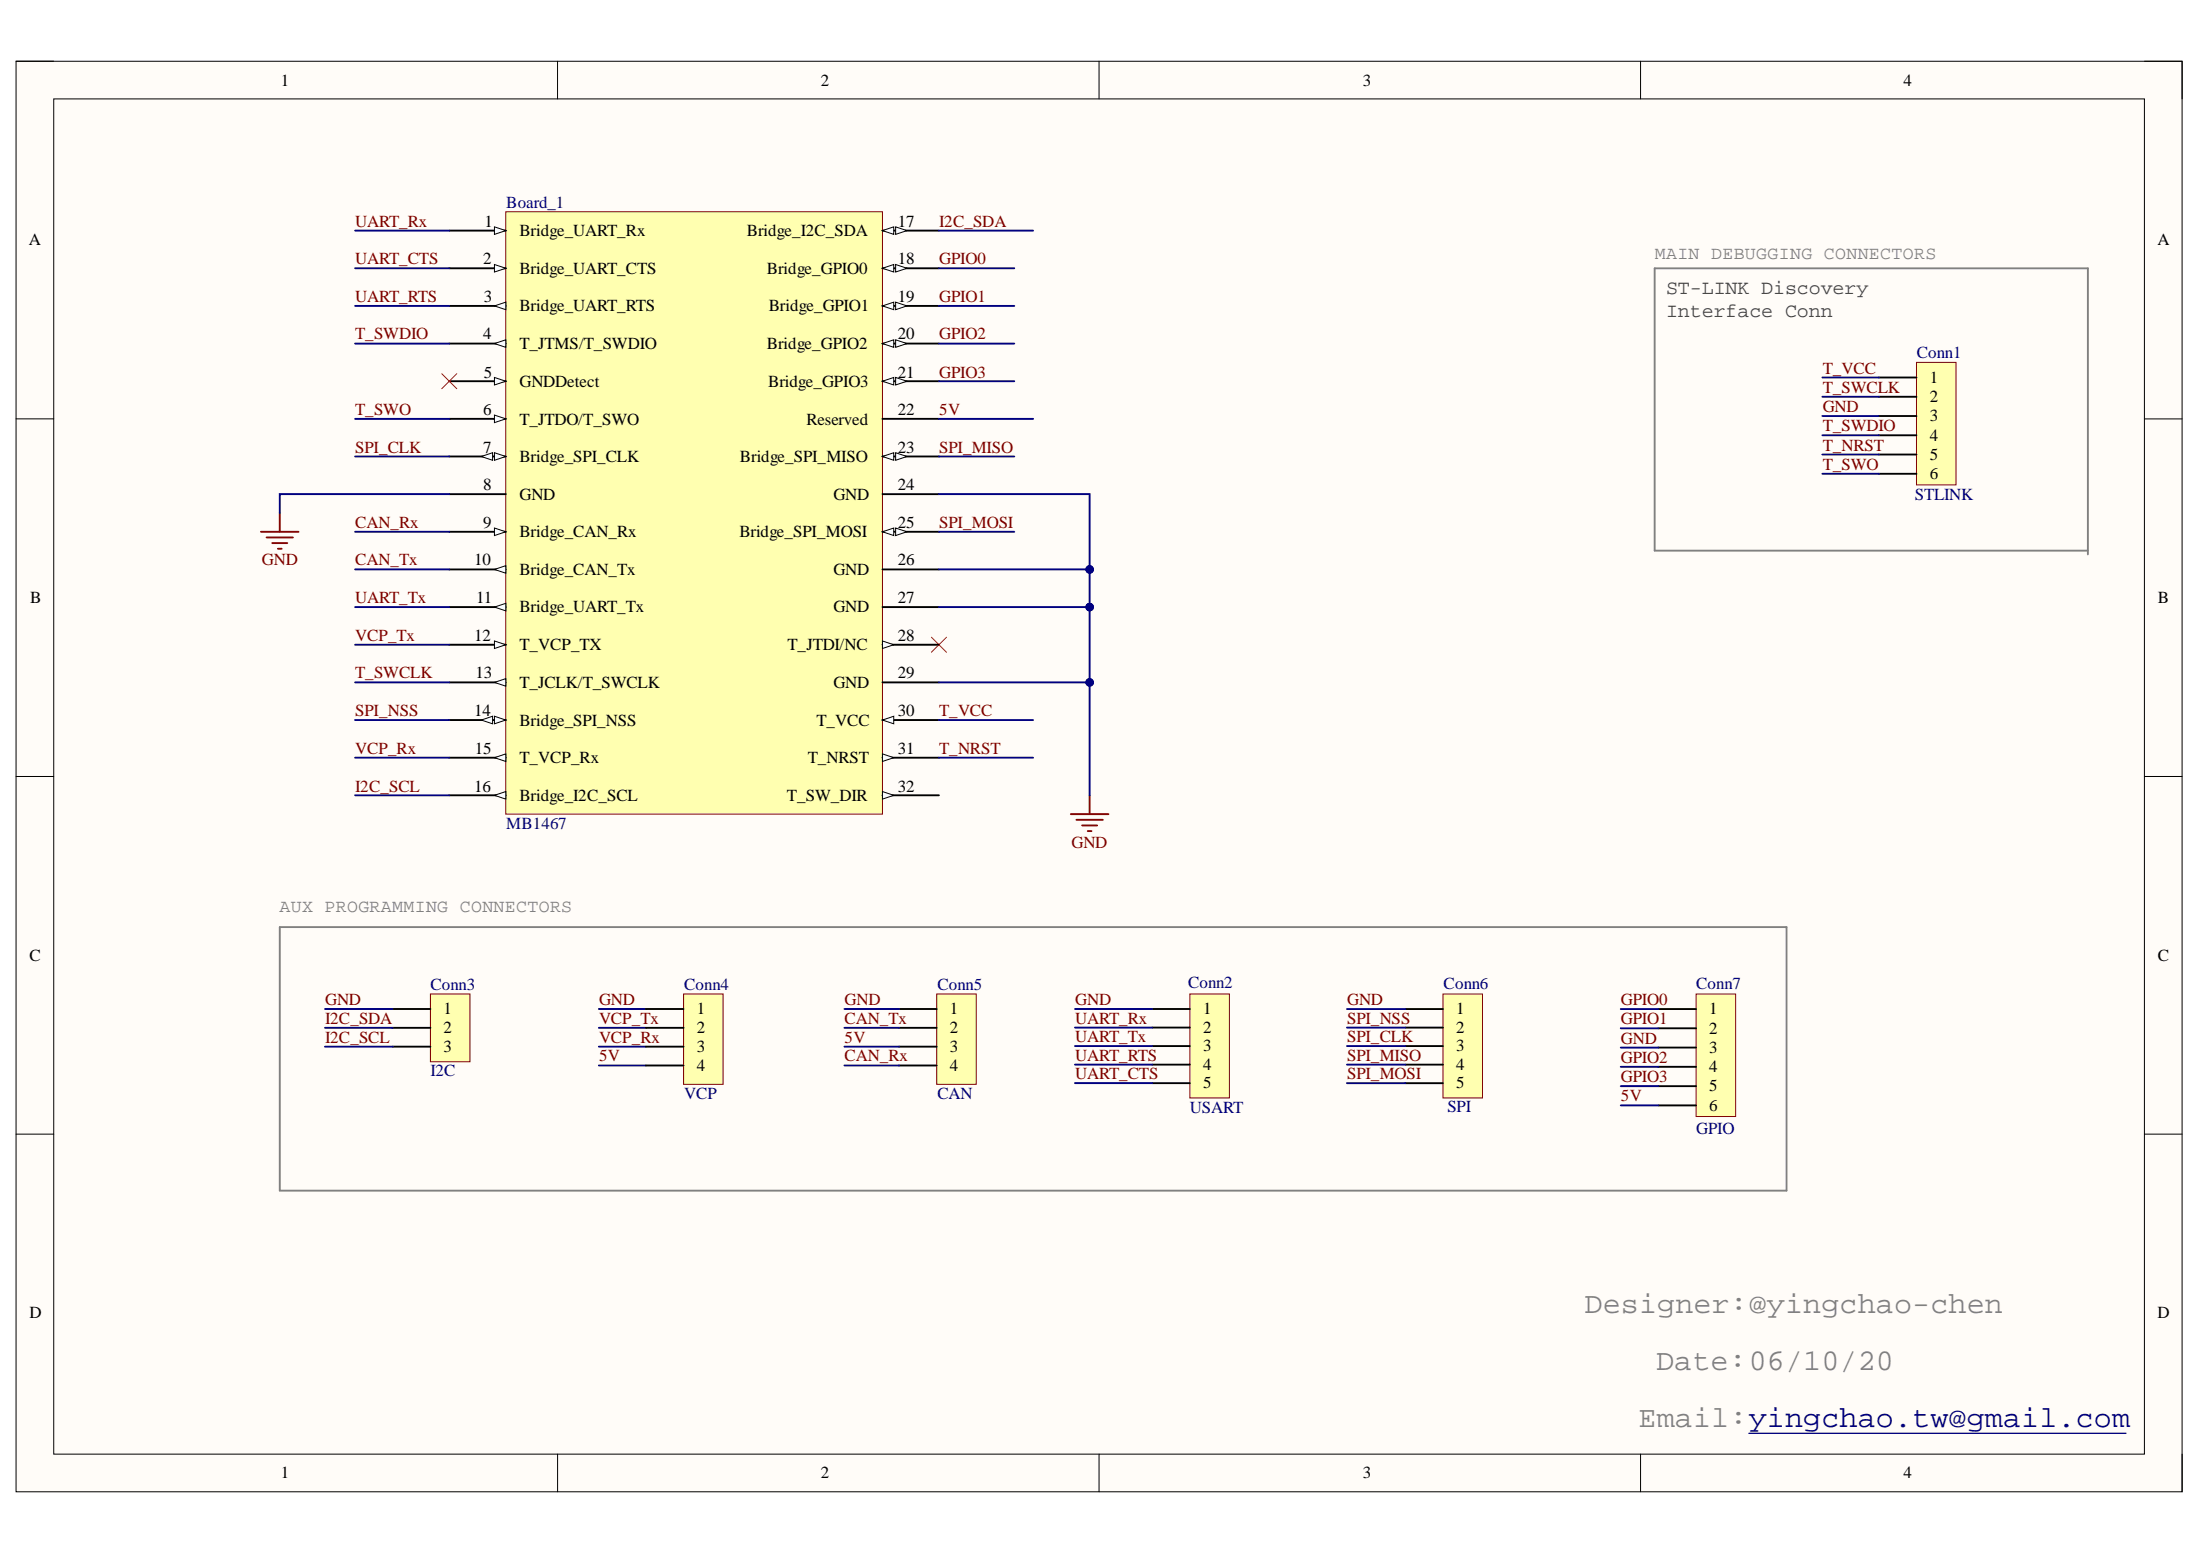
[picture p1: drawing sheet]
<svg xmlns="http://www.w3.org/2000/svg" width="297mm" height="210mm" viewBox="0 0 297 210" stroke-linecap="round" stroke-linejoin="round" font-family="sans-serif">
<path d="M2.2 8.3h292.4v193.1h-292.4z" fill-rule="evenodd" fill="#fffcf8"/>
<path d="M2.2 8.3h292.4v193.1h-292.4z" fill="none" stroke="#000" stroke-width=".14"/>
<path d="M7.3 13.4h282.2v182.9h-282.2z" fill-rule="evenodd" fill="#fffcf8"/>
<g fill="none" stroke="#000" stroke-width=".14">
<path d="M2.2 8.3h5.1M7.3 13.4h282.2v182.9h-282.2zM75.3 8.3v5M148.4 8.3v5M221.5 8.3v5.1M289.5 8.3h5.1v5.1M2.2 56.5h5.1M289.5 56.5h5.1M2.2 104.8h5.1M289.5 104.8h5.1M2.2 153.1h5.1M289.5 153.1h5.1"/>
<path d="M75.3 196.3v5.1M148.4 196.3v5.1M221.5 196.3v5.1M294.6 196.3v5.1"/>
</g>
<path d="M125.8 86l2 2M127.8 86l-2 2" fill="none" stroke="#f00" stroke-width=".14"/>
<path d="M35.2 71.8h5.1M36 72.5h3.6M36.8 73.3h2M37.5 74.1h.5M37.8 69.2v2.6M144.6 109.9h5.1M145.3 110.7h3.6M146.1 111.4h2M146.9 112.2h.5M147.1 107.4v2.5" fill="none" stroke="#800000" stroke-width=".25"/>
<path d="M258.8 48.9h5.3v16.6h-5.3z" fill-rule="evenodd" fill="#ffffb0"/>
<path d="M258.8 48.9h5.3v16.6h-5.3z" fill="none" stroke="#800000" stroke-width=".14"/>
<path d="M253.7 51h5.1M253.7 53.6h5.1M253.7 56.2h5.1M253.7 58.8h5.1M253.7 61.4h5.1M253.7 64h5.1" fill="none" stroke="#000" stroke-width=".25"/>
<path d="M281.9 36.2h-58.5v38.1M37.8 125.1h203.4v35.6h-203.4z" fill="none" stroke="#808080" stroke-width=".25"/>
<path d="M58.1 134.2h5.4v9.1h-5.4z" fill-rule="evenodd" fill="#ffffb0"/>
<path d="M58.1 134.2h5.4v9.1h-5.4z" fill="none" stroke="#800000" stroke-width=".14"/>
<path d="M53 136.2h5.1M53 138.7h5.1M53 141.3h5.1" fill="none" stroke="#000" stroke-width=".25"/>
<path d="M126.5 134.2h5.3v12.2h-5.3z" fill-rule="evenodd" fill="#ffffb0"/>
<path d="M126.5 134.2h5.3v12.2h-5.3z" fill="none" stroke="#800000" stroke-width=".14"/>
<path d="M121.4 136.2h5.1M121.4 138.7h5.1M121.4 141.3h5.1M121.4 143.8h5.1" fill="none" stroke="#000" stroke-width=".25"/>
<path d="M160.7 134.2h5.3v14h-5.3z" fill-rule="evenodd" fill="#ffffb0"/>
<path d="M160.7 134.2h5.3v14h-5.3z" fill="none" stroke="#800000" stroke-width=".14"/>
<path d="M155.6 136.2h5.1M155.6 138.7h5.1M155.6 141.2h5.1M155.6 146.2h5.1M155.6 143.7h5.1" fill="none" stroke="#000" stroke-width=".25"/>
<path d="M194.8 134.2h5.4v14h-5.4z" fill-rule="evenodd" fill="#ffffb0"/>
<path d="M194.8 134.2h5.4v14h-5.4z" fill="none" stroke="#800000" stroke-width=".14"/>
<path d="M189.7 136.2h5.1M189.7 138.7h5.1M189.7 141.2h5.1M189.7 146.2h5.1M189.7 143.7h5.1" fill="none" stroke="#000" stroke-width=".25"/>
<path d="M229 134.2h5.3v16.5h-5.3z" fill-rule="evenodd" fill="#ffffb0"/>
<path d="M229 134.2h5.3v16.5h-5.3z" fill="none" stroke="#800000" stroke-width=".14"/>
<path d="M223.9 136.2h5.1M223.9 138.8h5.1M223.9 141.4h5.1M223.9 146.6h5.1M223.9 144h5.1M223.9 149.2h5.1" fill="none" stroke="#000" stroke-width=".25"/>
<path d="M281.9 36.2v38.6M223.4 74.3h58.5" fill="none" stroke="#808080" stroke-width=".25"/>
<path d="M68.3 28.6h50.8v81.3h-50.8z" fill-rule="evenodd" fill="#ffffb0"/>
<path d="M68.3 28.6h50.8v81.3h-50.8z" fill="none" stroke="#800000" stroke-width=".14"/>
<path d="M60.7 31.1h7.6" fill="none" stroke="#000" stroke-width=".25"/>
<path d="M66.8 30.6l1.5 .5-1.5 .5z" fill="#f8fcff"/>
<path d="M66.8 30.6l1.5 .5-1.5 .5z" fill="none" stroke="#000" stroke-width=".14"/>
<path d="M60.7 36.2h7.6" fill="none" stroke="#000" stroke-width=".25"/>
<path d="M66.8 35.7l1.5 .5-1.5 .5z" fill="#f8fcff"/>
<path d="M66.8 35.7l1.5 .5-1.5 .5z" fill="none" stroke="#000" stroke-width=".14"/>
<path d="M60.7 46.4h7.6" fill="none" stroke="#000" stroke-width=".25"/>
<path d="M66.8 46.4l1.5-.5v1z" fill="#f8fcff"/>
<path d="M66.8 46.4l1.5-.5v1z" fill="none" stroke="#000" stroke-width=".14"/>
<path d="M60.7 41.3h7.6" fill="none" stroke="#000" stroke-width=".25"/>
<path d="M66.8 41.3l1.5-.5v1z" fill="#f8fcff"/>
<path d="M66.8 41.3l1.5-.5v1z" fill="none" stroke="#000" stroke-width=".14"/>
<path d="M60.7 51.5h7.6" fill="none" stroke="#000" stroke-width=".25"/>
<path d="M66.8 51l1.5 .5-1.5 .5z" fill="#f8fcff"/>
<path d="M66.8 51l1.5 .5-1.5 .5z" fill="none" stroke="#000" stroke-width=".14"/>
<path d="M60.7 56.5h7.6" fill="none" stroke="#000" stroke-width=".25"/>
<path d="M66.8 56l1.5 .5-1.5 .5z" fill="#f8fcff"/>
<path d="M66.8 56l1.5 .5-1.5 .5z" fill="none" stroke="#000" stroke-width=".14"/>
<path d="M60.7 61.6h7.6" fill="none" stroke="#000" stroke-width=".25"/>
<path d="M66.8 61.1l1.5 .5-1.5 .5z" fill="#f8fcff"/>
<path d="M66.8 61.1l1.5 .5-1.5 .5z" fill="none" stroke="#000" stroke-width=".14"/>
<path d="M65 61.6l1.5-.5v1z" fill="#f8fcff"/>
<path d="M65 61.6l1.5-.5v1z" fill="none" stroke="#000" stroke-width=".14"/>
<path d="M60.7 66.7h7.6M60.7 71.8h7.6" fill="none" stroke="#000" stroke-width=".25"/>
<path d="M66.8 71.3l1.5 .5-1.5 .5z" fill="#f8fcff"/>
<path d="M66.8 71.3l1.5 .5-1.5 .5z" fill="none" stroke="#000" stroke-width=".14"/>
<path d="M60.7 76.9h7.6" fill="none" stroke="#000" stroke-width=".25"/>
<path d="M66.8 76.9l1.5-.5v1z" fill="#f8fcff"/>
<path d="M66.8 76.9l1.5-.5v1z" fill="none" stroke="#000" stroke-width=".14"/>
<path d="M60.7 81.9h7.6" fill="none" stroke="#000" stroke-width=".25"/>
<path d="M66.8 81.9l1.5-.5v1.1z" fill="#f8fcff"/>
<path d="M66.8 81.9l1.5-.5v1.1z" fill="none" stroke="#000" stroke-width=".14"/>
<path d="M60.7 87h7.6" fill="none" stroke="#000" stroke-width=".25"/>
<path d="M66.8 86.5l1.5 .5-1.5 .5z" fill="#f8fcff"/>
<path d="M66.8 86.5l1.5 .5-1.5 .5z" fill="none" stroke="#000" stroke-width=".14"/>
<path d="M60.7 92.1h7.6" fill="none" stroke="#000" stroke-width=".25"/>
<path d="M66.8 92.1l1.5-.5v1z" fill="#f8fcff"/>
<path d="M66.8 92.1l1.5-.5v1z" fill="none" stroke="#000" stroke-width=".14"/>
<path d="M60.7 97.2h7.6" fill="none" stroke="#000" stroke-width=".25"/>
<path d="M66.8 96.7l1.5 .5-1.5 .5z" fill="#f8fcff"/>
<path d="M66.8 96.7l1.5 .5-1.5 .5z" fill="none" stroke="#000" stroke-width=".14"/>
<path d="M65 97.2l1.5-.5v1z" fill="#f8fcff"/>
<path d="M65 97.2l1.5-.5v1z" fill="none" stroke="#000" stroke-width=".14"/>
<path d="M60.7 102.3h7.6" fill="none" stroke="#000" stroke-width=".25"/>
<path d="M66.8 102.3l1.5-.5v1z" fill="#f8fcff"/>
<path d="M66.8 102.3l1.5-.5v1z" fill="none" stroke="#000" stroke-width=".14"/>
<path d="M60.7 107.4h7.6" fill="none" stroke="#000" stroke-width=".25"/>
<path d="M66.8 107.4l1.5-.6v1.1z" fill="#f8fcff"/>
<path d="M66.8 107.4l1.5-.6v1.1z" fill="none" stroke="#000" stroke-width=".14"/>
<path d="M119.1 31.1h7.7" fill="none" stroke="#000" stroke-width=".25"/>
<path d="M119.1 31.1l1.6-.5v1z" fill="#f8fcff"/>
<path d="M119.1 31.1l1.6-.5v1z" fill="none" stroke="#000" stroke-width=".14"/>
<path d="M120.9 30.6l1.6 .5-1.6 .5z" fill="#f8fcff"/>
<path d="M120.9 30.6l1.6 .5-1.6 .5z" fill="none" stroke="#000" stroke-width=".14"/>
<path d="M119.1 36.2h7.7" fill="none" stroke="#000" stroke-width=".25"/>
<path d="M119.1 36.2l1.6-.5v1z" fill="#f8fcff"/>
<path d="M119.1 36.2l1.6-.5v1z" fill="none" stroke="#000" stroke-width=".14"/>
<path d="M120.9 35.7l1.6 .5-1.6 .5z" fill="#f8fcff"/>
<path d="M120.9 35.7l1.6 .5-1.6 .5z" fill="none" stroke="#000" stroke-width=".14"/>
<path d="M119.1 41.3h7.7" fill="none" stroke="#000" stroke-width=".25"/>
<path d="M119.1 41.3l1.6-.5v1z" fill="#f8fcff"/>
<path d="M119.1 41.3l1.6-.5v1z" fill="none" stroke="#000" stroke-width=".14"/>
<path d="M120.9 40.8l1.6 .5-1.6 .5z" fill="#f8fcff"/>
<path d="M120.9 40.8l1.6 .5-1.6 .5z" fill="none" stroke="#000" stroke-width=".14"/>
<path d="M119.1 46.4h7.7" fill="none" stroke="#000" stroke-width=".25"/>
<path d="M119.1 46.4l1.6-.5v1z" fill="#f8fcff"/>
<path d="M119.1 46.4l1.6-.5v1z" fill="none" stroke="#000" stroke-width=".14"/>
<path d="M120.9 45.9l1.6 .5-1.6 .5z" fill="#f8fcff"/>
<path d="M120.9 45.9l1.6 .5-1.6 .5z" fill="none" stroke="#000" stroke-width=".14"/>
<path d="M119.1 51.5h7.7" fill="none" stroke="#000" stroke-width=".25"/>
<path d="M119.1 51.5l1.6-.5v1z" fill="#f8fcff"/>
<path d="M119.1 51.5l1.6-.5v1z" fill="none" stroke="#000" stroke-width=".14"/>
<path d="M120.9 51l1.6 .5-1.6 .5z" fill="#f8fcff"/>
<path d="M120.9 51l1.6 .5-1.6 .5z" fill="none" stroke="#000" stroke-width=".14"/>
<path d="M119.1 56.5h7.7M119.1 61.6h7.7" fill="none" stroke="#000" stroke-width=".25"/>
<path d="M119.1 61.6l1.6-.5v1z" fill="#f8fcff"/>
<path d="M119.1 61.6l1.6-.5v1z" fill="none" stroke="#000" stroke-width=".14"/>
<path d="M120.9 61.1l1.6 .5-1.6 .5z" fill="#f8fcff"/>
<path d="M120.9 61.1l1.6 .5-1.6 .5z" fill="none" stroke="#000" stroke-width=".14"/>
<path d="M119.1 66.7h7.7M119.1 71.8h7.7" fill="none" stroke="#000" stroke-width=".25"/>
<path d="M119.1 71.8l1.6-.5v1z" fill="#f8fcff"/>
<path d="M119.1 71.8l1.6-.5v1z" fill="none" stroke="#000" stroke-width=".14"/>
<path d="M120.9 71.3l1.6 .5-1.6 .5z" fill="#f8fcff"/>
<path d="M120.9 71.3l1.6 .5-1.6 .5z" fill="none" stroke="#000" stroke-width=".14"/>
<path d="M119.1 76.9h7.7M119.1 81.9h7.7M119.1 87h7.7" fill="none" stroke="#000" stroke-width=".25"/>
<path d="M119.1 86.5l1.6 .5-1.6 .5z" fill="#f8fcff"/>
<path d="M119.1 86.5l1.6 .5-1.6 .5z" fill="none" stroke="#000" stroke-width=".14"/>
<path d="M119.1 92.1h7.7M119.1 97.2h7.7" fill="none" stroke="#000" stroke-width=".25"/>
<path d="M119.1 97.2l1.6-.5v1z" fill="#f8fcff"/>
<path d="M119.1 97.2l1.6-.5v1z" fill="none" stroke="#000" stroke-width=".14"/>
<path d="M119.1 102.3h7.7" fill="none" stroke="#000" stroke-width=".25"/>
<path d="M119.1 101.8l1.6 .5-1.6 .5z" fill="#f8fcff"/>
<path d="M119.1 101.8l1.6 .5-1.6 .5z" fill="none" stroke="#000" stroke-width=".14"/>
<path d="M119.1 107.4h7.7" fill="none" stroke="#000" stroke-width=".25"/>
<path d="M119.1 106.8l1.6 .6-1.6 .5z" fill="#f8fcff"/>
<path d="M119.1 106.8l1.6 .6-1.6 .5z" fill="none" stroke="#000" stroke-width=".14"/>
<path d="M236.1 193.5h50.9" fill="none" stroke="#000080" stroke-width=".17"/>
<path d="M59.6 50.4l2.1 2.1M61.7 50.4l-2.1 2.1" fill="none" stroke="#f00" stroke-width=".14"/>
<g fill="none" stroke="#000080" stroke-width=".25">
<path d="M47.9 36.2h12.8M47.9 31.1h12.8M47.9 56.5h12.8M47.9 46.4h12.8M47.9 41.3h12.8M246 51h7.7M47.9 76.9h12.8M47.9 71.8h12.8M47.9 61.6h12.8M60.7 66.7h-22.9v2.5M47.9 97.2h12.8M47.9 92.1h12.8"/>
<path d="M47.9 87h12.8M47.9 81.9h12.8M126.8 97.2h12.7M126.8 92.1h20.3M47.9 107.4h12.8M47.9 102.3h12.8M126.8 102.3h12.7M43.9 138.7h9.1M43.9 136.2h9.1M80.9 138.7h6.3M80.9 136.2h6.3M114 138.7h7.4"/>
<path d="M114 136.2h7.4M43.9 141.3h9.1M80.9 141.3h6.3M80.9 143.8h6.3M114 141.3h7.4M114 143.8h7.4"/>
</g>
<circle cx="147.1" cy="92.1" r=".51" fill="#000080"/>
<circle cx="147.1" cy="92.1" r=".51" fill="none" stroke="#000080" stroke-width=".14"/>
<path d="M126.8 81.9h20.3" fill="none" stroke="#000080" stroke-width=".25"/>
<circle cx="147.1" cy="81.9" r=".51" fill="#000080"/>
<circle cx="147.1" cy="81.9" r=".51" fill="none" stroke="#000080" stroke-width=".14"/>
<path d="M126.8 76.9h20.3" fill="none" stroke="#000080" stroke-width=".25"/>
<circle cx="147.1" cy="76.9" r=".51" fill="#000080"/>
<circle cx="147.1" cy="76.9" r=".51" fill="none" stroke="#000080" stroke-width=".14"/>
<path d="M126.8 66.7h20.3v40.7M126.8 71.8h10.1" fill="none" stroke="#000080" stroke-width=".25"/>
<circle cx="147.1" cy="76.9" r=".51" fill="#000080"/>
<circle cx="147.1" cy="76.9" r=".51" fill="none" stroke="#000080" stroke-width=".14"/>
<circle cx="147.1" cy="81.9" r=".51" fill="#000080"/>
<circle cx="147.1" cy="81.9" r=".51" fill="none" stroke="#000080" stroke-width=".14"/>
<circle cx="147.1" cy="92.1" r=".51" fill="#000080"/>
<circle cx="147.1" cy="92.1" r=".51" fill="none" stroke="#000080" stroke-width=".14"/>
<g fill="none" stroke="#000080" stroke-width=".25">
<path d="M126.8 36.2h10.1M126.8 31.1h12.7M126.8 56.5h12.7M126.8 51.5h10.1M126.8 46.4h10.1M126.8 41.3h10.1M246 58.8h7.7M246 56.2h7.7M246 53.6h7.7M126.8 61.6h10.1M246 64h7.7M246 61.4h7.7"/>
<path d="M145.1 138.7h10.5M145.1 136.2h10.5M181.9 138.7h7.8M181.9 136.2h7.8M218.8 136.2h5.1M218.8 138.8h5.1M145.1 146.2h10.5M145.1 143.7h10.5M145.1 141.2h10.5M181.9 146.2h7.8M181.9 143.7h7.8M181.9 141.2h7.8"/>
<path d="M218.8 149.2h5.1M218.8 146.6h5.1M218.8 144h5.1M218.8 141.4h5.1"/>
</g>
<path d="M92.3 134.2h5.3v12.2h-5.3z" fill-rule="evenodd" fill="#ffffb0"/>
<path d="M92.3 134.2h5.3v12.2h-5.3z" fill="none" stroke="#800000" stroke-width=".14"/>
<path d="M87.2 136.2h5.1M87.2 138.7h5.1M87.2 141.3h5.1M87.2 143.8h5.1" fill="none" stroke="#000" stroke-width=".25"/>
<g font-size="4.1" fill="#808080">
<text x="214" y="177.3">Designer:@yingchao-chen</text>
<text x="223.6" y="185">Date:06/10/20</text>
<text x="221.2" y="192.6">Email:yingchao.tw@gmail.com</text>
</g>
<g font-size="2.7" fill="#434343">
<text x="225" y="39.7">ST-LINK Discovery</text>
<text x="225" y="42.8">Interface Conn</text>
</g>
<g font-size="2.5" fill="#808080">
<text x="223.4" y="35">MAIN DEBUGGING CONNECTORS</text>
<text x="37.7" y="123.2">AUX PROGRAMMING CONNECTORS</text>
</g>
<g font-size="2.3">
<text x="37.9" y="11.6">1</text>
<text x="110.8" y="11.6">2</text>
<text x="184" y="11.6">3</text>
<text x="257" y="11.6">4</text>
<text x="3.9" y="33.1">A</text>
<text x="65.2" y="35.7">2</text>
<text x="65.4" y="30.6">1</text>
<text x="70.1" y="31.9">Bridge_UART_Rx</text>
<text x="100.8" y="31.9">Bridge_I2C_SDA</text>
<text x="121.2" y="30.6">17</text>
<text x="121.2" y="35.7">18</text>
<text x="291.3" y="33.1">A</text>
<text x="65.3" y="40.7">3</text>
<text x="70.1" y="36.9">Bridge_UART_CTS</text>
<text x="103.6" y="36.9">Bridge_GPIO0</text>
<text x="121.2" y="40.7">19</text>
<text x="65.2" y="45.8">4</text>
<text x="70.1" y="47.1">T_JTMS/T_SWDIO</text>
<text x="70.1" y="42">Bridge_UART_RTS</text>
<text x="103.6" y="47.1">Bridge_GPIO2</text>
<text x="103.8" y="42">Bridge_GPIO1</text>
<text x="121.2" y="45.8">20</text>
<text x="65.3" y="51">5</text>
<text x="70.1" y="52.2">GNDDetect</text>
<text x="103.7" y="52.2">Bridge_GPIO3</text>
<text x="121.2" y="51">21</text>
<text x="260.6" y="51.7">1</text>
<text x="65.2" y="56">6</text>
<text x="70.1" y="57.3">T_JTDO/T_SWO</text>
<text x="108.9" y="57.3">Reserved</text>
<text x="121.2" y="56">22</text>
<text x="260.6" y="54.3">2</text>
<text x="260.6" y="56.9">3</text>
<text x="260.6" y="59.5">4</text>
<text x="65.2" y="61.1">7</text>
<text x="70.1" y="62.4">Bridge_SPI_CLK</text>
<text x="99.9" y="62.4">Bridge_SPI_MISO</text>
<text x="121.2" y="61.1">23</text>
<text x="260.6" y="62.1">5</text>
<text x="260.6" y="64.7">6</text>
<text x="65.2" y="66.2">8</text>
<text x="65.2" y="71.3">9</text>
<text x="70.1" y="67.5">GND</text>
<text x="112.5" y="67.5">GND</text>
<text x="121.2" y="66.2">24</text>
<text x="121.2" y="71.3">25</text>
<text x="64" y="76.3">10</text>
<text x="70.1" y="72.5">Bridge_CAN_Rx</text>
<text x="70.1" y="77.6">Bridge_CAN_Tx</text>
<text x="99.8" y="72.5">Bridge_SPI_MOSI</text>
<text x="112.5" y="77.6">GND</text>
<text x="121.2" y="76.3">26</text>
<text x="4.1" y="81.4">B</text>
<text x="64.3" y="81.4">11</text>
<text x="70.1" y="82.7">Bridge_UART_Tx</text>
<text x="112.5" y="82.7">GND</text>
<text x="121.2" y="81.4">27</text>
<text x="291.4" y="81.4">B</text>
<text x="64" y="86.5">12</text>
<text x="70.1" y="87.7">T_VCP_TX</text>
<text x="106.3" y="87.7">T_JTDI/NC</text>
<text x="121.2" y="86.5">28</text>
<text x="64.2" y="91.5">13</text>
<text x="70.1" y="92.9">T_JCLK/T_SWCLK</text>
<text x="112.5" y="92.9">GND</text>
<text x="121.2" y="91.5">29</text>
<text x="64" y="96.7">14</text>
<text x="64.1" y="101.8">15</text>
<text x="70.1" y="98">Bridge_SPI_NSS</text>
<text x="110.2" y="98">T_VCC</text>
<text x="121.2" y="96.7">30</text>
<text x="121.2" y="101.8">31</text>
<text x="64" y="106.8">16</text>
<text x="70.1" y="103">T_VCP_Rx</text>
<text x="109" y="103">T_NRST</text>
<text x="121.2" y="106.8">32</text>
<text x="70.1" y="108.1">Bridge_I2C_SCL</text>
<text x="106.3" y="108.1">T_SW_DIR</text>
<text x="4" y="129.7">C</text>
<text x="291.4" y="129.7">C</text>
<text x="59.9" y="136.9">1</text>
<text x="94.1" y="136.9">1</text>
<text x="128.3" y="136.9">1</text>
<text x="162.4" y="136.9">1</text>
<text x="196.6" y="136.9">1</text>
<text x="230.8" y="136.9">1</text>
<text x="59.9" y="139.5">2</text>
<text x="59.9" y="142">3</text>
<text x="94.1" y="139.5">2</text>
<text x="94.1" y="142">3</text>
<text x="128.3" y="139.5">2</text>
<text x="128.3" y="142">3</text>
<text x="162.4" y="139.5">2</text>
<text x="162.4" y="141.9">3</text>
<text x="196.6" y="139.5">2</text>
<text x="196.6" y="141.9">3</text>
<text x="230.8" y="139.6">2</text>
<text x="230.8" y="142.2">3</text>
<text x="94.1" y="144.5">4</text>
<text x="128.3" y="144.5">4</text>
<text x="162.4" y="146.9">5</text>
<text x="162.4" y="144.5">4</text>
<text x="196.6" y="146.9">5</text>
<text x="196.6" y="144.5">4</text>
<text x="230.8" y="147.3">5</text>
<text x="230.8" y="144.7">4</text>
<text x="230.8" y="150">6</text>
<text x="4" y="177.9">D</text>
<text x="291.3" y="177.9">D</text>
<text x="37.9" y="199.6">1</text>
<text x="110.8" y="199.6">2</text>
<text x="184" y="199.6">3</text>
<text x="257" y="199.6">4</text>
</g>
<g font-size="2.3" fill="#000080">
<text x="68.4" y="28.1">Board_1</text>
<text x="258.8" y="48.3">Conn1</text>
<text x="258.5" y="67.5">STLINK</text>
<text x="68.4" y="111.9">MB1467</text>
<text x="58.1" y="133.6">Conn3</text>
<text x="92.4" y="133.6">Conn4</text>
<text x="126.6" y="133.6">Conn5</text>
<text x="160.4" y="133.3">Conn2</text>
<text x="194.9" y="133.6">Conn6</text>
<text x="229" y="133.5">Conn7</text>
<text x="58.1" y="145.3">I2C</text>
<text x="92.4" y="148.3">VCP</text>
<text x="126.6" y="148.3">CAN</text>
<text x="160.7" y="150.3">USART</text>
<text x="195.4" y="150">SPI</text>
<text x="229" y="153.1">GPIO</text>
</g>
<g font-size="2.3" fill="#800000">
<text x="48" y="30.6">UART_Rx</text>
<text x="48" y="35.7">UART_CTS</text>
<text x="126.8" y="30.6">I2C_SDA</text>
<text x="126.8" y="35.7">GPIO0</text>
<text x="48" y="40.7">UART_RTS</text>
<text x="126.8" y="40.7">GPIO1</text>
<text x="48" y="45.8">T_SWDIO</text>
<text x="126.8" y="45.8">GPIO2</text>
<text x="126.8" y="51">GPIO3</text>
<text x="246.1" y="50.5">T_VCC</text>
<text x="246.1" y="53">T_SWCLK</text>
<text x="48" y="56">T_SWO</text>
<text x="126.8" y="56">5V</text>
<text x="246.1" y="55.6">GND</text>
<text x="246.1" y="58.2">T_SWDIO</text>
<text x="48" y="61.1">SPI_CLK</text>
<text x="126.8" y="61.1">SPI_MISO</text>
<text x="246.1" y="60.9">T_NRST</text>
<text x="246.1" y="63.4">T_SWO</text>
<text x="48" y="71.3">CAN_Rx</text>
<text x="126.8" y="71.3">SPI_MOSI</text>
<text x="35.4" y="76.3">GND</text>
<text x="48" y="76.3">CAN_Tx</text>
<text x="48" y="81.4">UART_Tx</text>
<text x="48" y="86.5">VCP_Tx</text>
<text x="48" y="91.5">T_SWCLK</text>
<text x="48" y="96.7">SPI_NSS</text>
<text x="48" y="101.8">VCP_Rx</text>
<text x="126.8" y="96.7">T_VCC</text>
<text x="126.8" y="101.8">T_NRST</text>
<text x="48" y="106.8">I2C_SCL</text>
<text x="144.7" y="114.5">GND</text>
<text x="43.9" y="135.7">GND</text>
<text x="80.9" y="135.7">GND</text>
<text x="114" y="135.7">GND</text>
<text x="145.2" y="135.7">GND</text>
<text x="181.9" y="135.7">GND</text>
<text x="218.9" y="135.7">GPIO0</text>
<text x="43.9" y="140.7">I2C_SCL</text>
<text x="43.9" y="138.2">I2C_SDA</text>
<text x="80.9" y="143.3">5V</text>
<text x="80.9" y="138.2">VCP_Tx</text>
<text x="80.9" y="140.7">VCP_Rx</text>
<text x="114" y="140.7">5V</text>
<text x="114" y="138.2">CAN_Tx</text>
<text x="114" y="143.3">CAN_Rx</text>
<text x="145.2" y="140.7">UART_Tx</text>
<text x="145.2" y="138.2">UART_Rx</text>
<text x="145.2" y="143.2">UART_RTS</text>
<text x="181.9" y="140.7">SPI_CLK</text>
<text x="181.9" y="143.2">SPI_MISO</text>
<text x="181.9" y="138.2">SPI_NSS</text>
<text x="218.9" y="140.9">GND</text>
<text x="218.9" y="143.4">GPIO2</text>
<text x="218.9" y="138.3">GPIO1</text>
<text x="145.2" y="145.6">UART_CTS</text>
<text x="181.9" y="145.6">SPI_MOSI</text>
<text x="218.9" y="148.7">5V</text>
<text x="218.9" y="146.1">GPIO3</text>
</g>
</svg>
